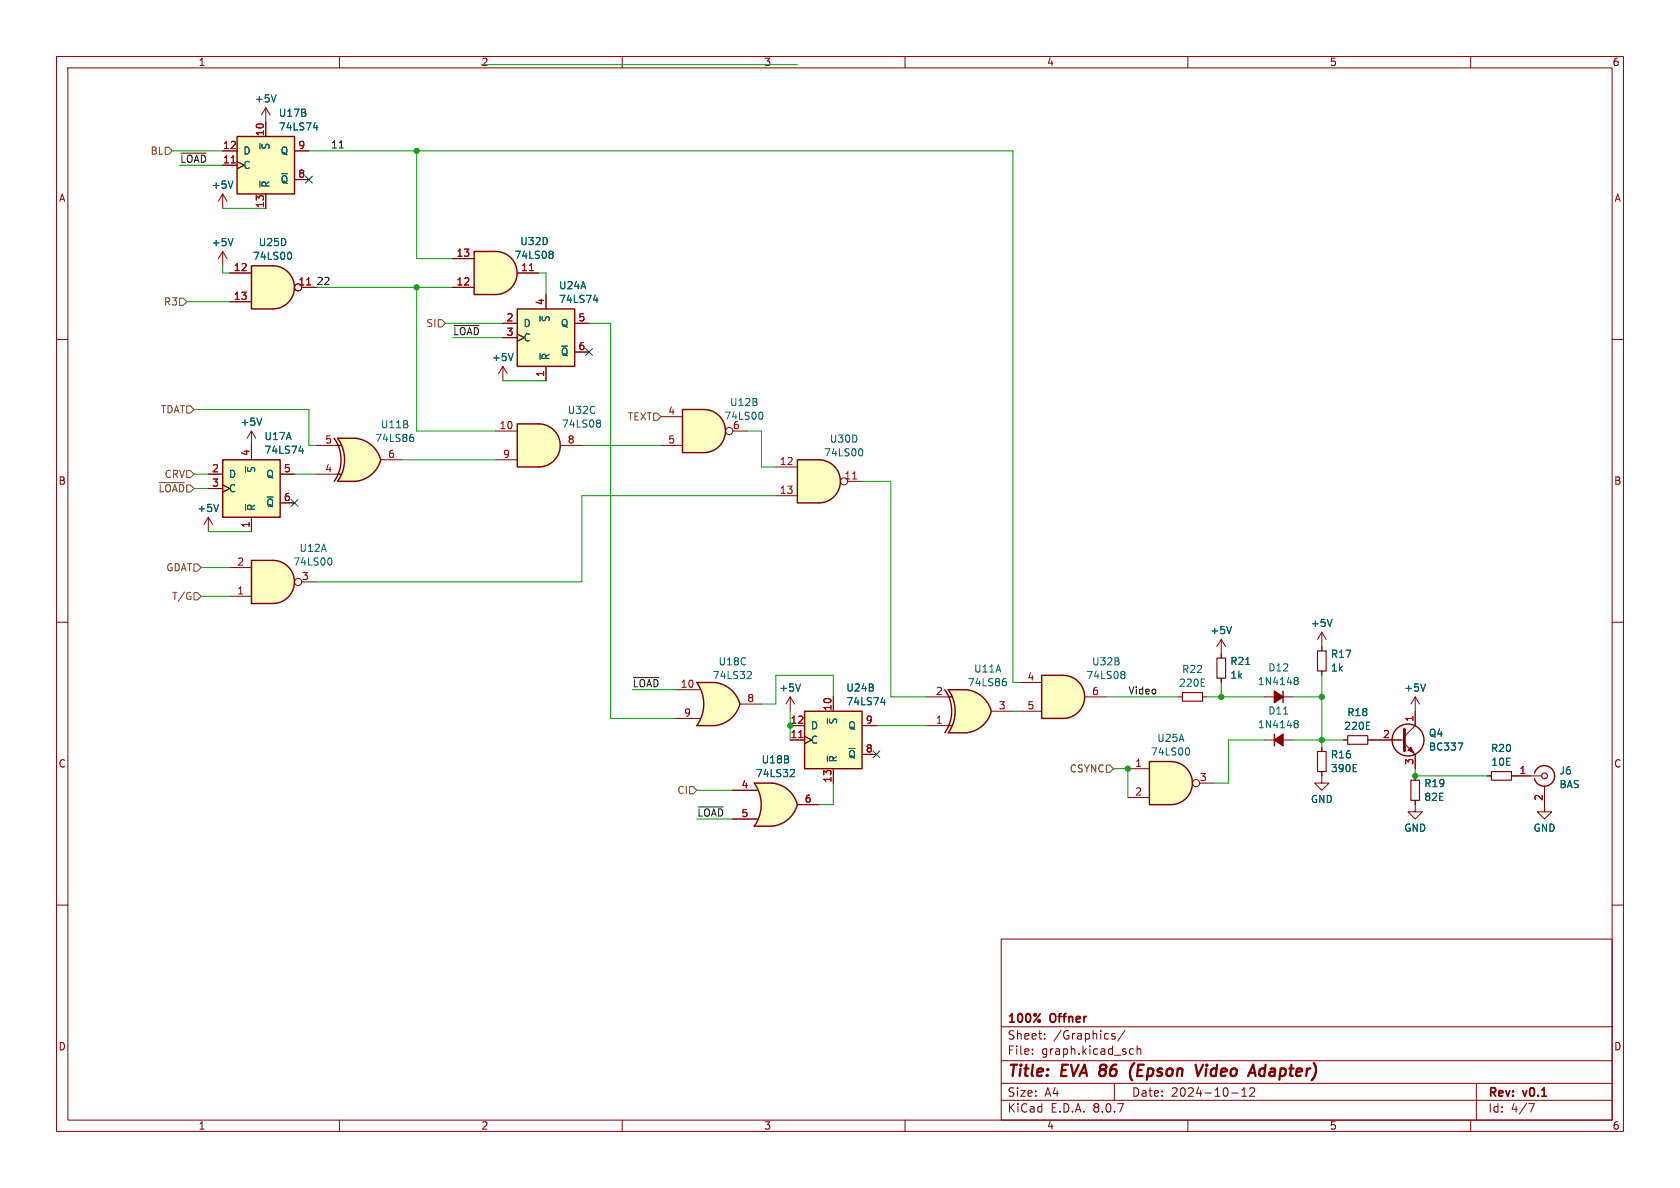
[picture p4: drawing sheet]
<svg xmlns="http://www.w3.org/2000/svg" width="297mm" height="210mm" viewBox="0 0 297 210" stroke-linecap="round" stroke-linejoin="round" font-family="sans-serif">
<g fill="none" stroke="#840000" stroke-width=".18">
<path d="M10 10h277v190h-277zM12 12h273v186h-273zM60 10v2M110 10v2M160 10v2M210 10v2M260 10v2M10 60h2M88.9 64.8l-.8 1.2M88.9 64.8v2.5M88.9 64.8l.8 1.2M285 60h2"/>
<path d="M10 110h2M215.9 113l-.8 1.3M215.9 113v2.6M215.9 113l.8 1.3M233.7 111.8l-.8 1.2M233.7 111.8v3.3M233.7 118.6v.8M233.7 111.8l.7 1.2M285 110h2M223.5 123.2h5.1M223.5 130.8h5.1M233.7 136.4v2h1.2l-1.2 1.3-1.3-1.3h1.3"/>
<path d="M233.7 132.1v.7M237.5 130.8h.8M241.8 130.8h6.5M248.3 131.4l1.9 2v2.5M250.2 123.2v5.1l-1.9 1.9M250.2 137.2v.7M250.2 123.2l-.8 1.3M250.2 123.2l.8 1.3M250.2 141.5v.7M10 160h2M177 166h108v32h-108zM285 160h2"/>
<path d="M60 198v2M110 198v2M160 198v2M177 194.5h108M177 191.5h108M177 187.5h108M177 181.5h108M182.5 186.3v.1M182.5 185.5v.1M184.7 183.6v.1M184.7 182.8v.1M197 191.5v3"/>
<path d="M197.1 182.8l-.4-.1-.2 .2 .1 .2 .5 .2v.3h-.6M198.9 182.1l-1.3 2M199.8 186.3h.6M199.8 185.5h.6M201 185.5l.2-.1 .4 .1 .1 .9M201 184.9v1.5M210 198v2M217.7 193.2h1.2M219.5 193.8h.9M219.5 192.7l.5-.4v1.5M221 192.4l.5-.1 .2 .1 .1 .3-.9 1.1h.9M260 198v2"/>
<path d="M261 191.5v6.5M270.2 195.1h1l-.6 1.5"/>
</g>
<path d="M200.5 187.9a2.35 2.35 0 0 0-.3 3.1M212.7 188.2l-.9 2M213.3 188.9l-.2 1.3M213.4 188.2l-.1 .2M213.4 188.2l-.1 .1v.1M213.4 188.2v.1l-.1 .1M223.5 188.9a.66 .66 0 0 0-.8 .4v.7l.2 .2h.4" fill="none" stroke="#840000" stroke-width=".4"/>
<g fill="none" stroke="#006464" stroke-width=".18">
<path d="M90.7 62.5l-.4 1.3M217.7 110.7l-.4 1.3M228.9 119.8h.4l.1 .1 .1 .2-.2 .2M235.5 109.5l-.4 1.2M226.9 126.2h.8M228.9 120.2l.1 .1M228.9 127.4h.4l.1 .1 .1 .2-.2 .2M228.9 127.9h.1M229 120.3h.3M229 120.3l-.1 .1M229 127.9h.3M229 127.9l-.1 .1"/>
<path d="M229.3 120.3l.2 .2-.1 .4-.1 .1h-.4M229.3 127.9l.2 .3-.1 .3-.1 .2-.4-.1M239.2 136.4h.6M239.2 135.1h.6M241.6 128.9h.6M241.6 127.7h.6M252 120.9l-.4 1.3M257.8 131.3h.8l-.5 1.3"/>
</g>
<g fill="none" stroke="#840000" stroke-width=".25">
<path d="M225.3 129.8v2M226.8 122.2v2"/>
<circle cx="248.9" cy="130.8" r="2.82"/>
</g>
<g fill="#840000" stroke="#840000" stroke-width=".25">
<path d="M225.3 122.2l1.5 1-1.5 1z"/>
<path d="M225.3 130.8l1.5-1v2z"/>
</g>
<path d="M232.9 115.1h1.5v3.5h-1.5zM232.9 132.8h1.5v3.6h-1.5zM238.3 130h3.5v1.6h-3.5zM249.4 137.9h1.6v3.6h-1.6z" fill="none" stroke="#840000" stroke-width=".2"/>
<path d="M248.3 128.9v3.8" fill="none" stroke="#840000" stroke-width=".51"/>
<path d="M248.9 132.6l.5-.5 .5 1z" fill="#840000" stroke="#840000" stroke-width=".18"/>
<path d="M48.3 99.1a3.8 3.8 0 0 1 3.8 3.8 3.8 3.8 0 0 1-3.8 3.8z" fill="#ffffc2" stroke="#ffffc2" stroke-width=".18"/>
<path d="M44.4 99.1h3.9v7.6h-3.9z" fill="#ffffc2"/>
<path d="M44.4 99.1h3.9a3.8 3.8 0 0 1 3.8 3.8 3.8 3.8 0 0 1-3.8 3.8h-3.9z" fill="none" stroke="#840000" stroke-width=".25"/>
<g fill="none" stroke="#840000" stroke-width=".18">
<path d="M40.6 105.4h3.8M40.6 100.3h3.8M53.3 102.9h2.6"/>
<circle cx="52.7" cy="102.9" r=".63"/>
</g>
<path d="M58.4 98.6a.79 .79 0 0 1 0 1.3" fill="none" stroke="#006464" stroke-width=".18"/>
<path d="M62.9 77.5a5.2 5.2 0 0 1 4.4 3.8l-5 1.3z" fill="#ffffc2" stroke="#ffffc2" stroke-width=".18"/>
<path d="M59.7 77.5h3.2M59.7 85.1h3.2" fill="none" stroke="#ffffc2" stroke-width=".18"/>
<path d="M59.7 77.5h3.2v7.6h-3.2a6.6 6.6 0 0 0 0-7.6z" fill="#ffffc2"/>
<path d="M62.3 80l5 1.3a5.1 5.1 0 0 1-4.4 3.8z" fill="#ffffc2" stroke="#ffffc2" stroke-width=".18"/>
<path d="M59.1 77.5a6.6 6.6 0 0 1 0 7.6M62.9 77.5h-3.2a6.6 6.6 0 0 1 0 7.6h3.2M62.9 77.5a5.2 5.2 0 0 1 4.4 3.8 5.1 5.1 0 0 1-4.4 3.8" fill="none" stroke="#840000" stroke-width=".25"/>
<path d="M55.9 78.7h4.4M55.9 83.8h4.4M67.3 81.3h3.8" fill="none" stroke="#840000" stroke-width=".18"/>
<path d="M72.7 77.3h.2l.2 .2v.4l-.4 .1M72.8 76.8h.2" fill="none" stroke="#006464" stroke-width=".18"/>
<path d="M39.4 81.3h10.1v10.1h-10.1z" fill="#ffffc2"/>
<path d="M39.4 81.3h10.1v10.1h-10.1z" fill="none" stroke="#840000" stroke-width=".25"/>
<path d="M44.4 76.2v5.1M44.4 76.2l-.7 1.3M44.4 76.2l.8 1.3M36.8 83.8h2.6M36.8 86.4h2.6M36.8 91.4l-.7 1.3M36.8 91.4v2.6M36.8 91.4l.8 1.3M39.4 85.7l1.2 .7-1.2 .6M44.4 91.4v2.6M49.5 83.8h2.6M49.5 88.9h2.6" fill="none" stroke="#840000" stroke-width=".18"/>
<path d="M46.3 73.9l-.5 1.3M52.9 79.7h.7M53.5 79.3v.8M38.6 89.2l-.4 1.2M43.4 89.2v1" fill="none" stroke="#006464" stroke-width=".18"/>
<path d="M95.2 74.9a3.8 3.8 0 0 1 3.8 3.8 3.8 3.8 0 0 1-3.8 3.9z" fill="#ffffc2" stroke="#ffffc2" stroke-width=".18"/>
<path d="M91.4 74.9h3.8v7.7h-3.8z" fill="#ffffc2"/>
<path d="M91.4 74.9h3.8a3.8 3.8 0 0 1 3.8 3.8 3.8 3.8 0 0 1-3.8 3.9h-3.8z" fill="none" stroke="#840000" stroke-width=".25"/>
<path d="M87.6 76.2h3.8M99.1 78.7h3.8M87.6 81.3h3.8" fill="none" stroke="#840000" stroke-width=".18"/>
<path d="M105.7 74.2h.2l.3 .3-.3 .3M105.7 74.8h.2M105.9 74.8l.3 .2v.3l-.2 .1-.3 .1" fill="none" stroke="#006464" stroke-width=".18"/>
<path d="M91.4 54.6h10.2v10.2h-10.2z" fill="#ffffc2"/>
<path d="M91.4 54.6h10.2v10.2h-10.2z" fill="none" stroke="#840000" stroke-width=".25"/>
<path d="M88.9 57.2h2.5M88.9 59.7h2.5M91.4 59.1l1.3 .6-1.3 .6M96.5 52.1v2.5M101.6 57.2h2.5M96.5 64.8v2.5M101.6 62.2h2.5" fill="none" stroke="#840000" stroke-width=".18"/>
<path d="M104.9 53h.8M105.5 52.6v.9M95.5 62.5v1" fill="none" stroke="#006464" stroke-width=".18"/>
<path d="M144.8 81.3a3.8 3.8 0 0 1 3.8 3.8 3.8 3.8 0 0 1-3.8 3.8z" fill="#ffffc2" stroke="#ffffc2" stroke-width=".18"/>
<path d="M141 81.3h3.8v7.6h-3.8z" fill="#ffffc2"/>
<path d="M141 81.3h3.8a3.8 3.8 0 0 1 3.8 3.8 3.8 3.8 0 0 1-3.8 3.8h-3.8z" fill="none" stroke="#840000" stroke-width=".25"/>
<g fill="none" stroke="#840000" stroke-width=".18">
<path d="M137.2 82.6h3.8M137.2 87.6h3.8M149.9 85.1h2.5"/>
<circle cx="149.2" cy="85.1" r=".63"/>
</g>
<path d="M150.7 84.7h.8" fill="none" stroke="#a90000" stroke-width=".18"/>
<path d="M152.2 79.3a.79 .79 0 0 1 0 1.3" fill="none" stroke="#006464" stroke-width=".18"/>
<path d="M87.6 44.5a3.8 3.8 0 0 1 3.8 3.8 3.8 3.8 0 0 1-3.8 3.8z" fill="#ffffc2" stroke="#ffffc2" stroke-width=".18"/>
<path d="M83.8 44.5h3.8v7.6h-3.8z" fill="#ffffc2"/>
<path d="M83.8 44.5h3.8a3.8 3.8 0 0 1 3.8 3.8 3.8 3.8 0 0 1-3.8 3.8h-3.8z" fill="none" stroke="#840000" stroke-width=".25"/>
<path d="M80 50.8h3.8M80 45.7h3.8M91.4 48.3h3.8" fill="none" stroke="#840000" stroke-width=".18"/>
<path d="M93.6 47.8h.7" fill="none" stroke="#a90000" stroke-width=".18"/>
<path d="M97.3 44.4h.2l.3 .2-.3 .3M97.3 44.9h.2M97.5 44.9l.3 .3v.2l-.1 .2-.4 .1" fill="none" stroke="#006464" stroke-width=".18"/>
<path d="M126.4 120.7a5.2 5.2 0 0 1 4.4 3.8l-5 1.3z" fill="#ffffc2" stroke="#ffffc2" stroke-width=".18"/>
<path d="M123.2 120.7h3.2M123.2 128.3h3.2" fill="none" stroke="#ffffc2" stroke-width=".18"/>
<path d="M123.2 120.7h3.2v7.6h-3.2a6.6 6.6 0 0 0 0-7.6z" fill="#ffffc2"/>
<g fill="#ffffc2" stroke="#ffffc2" stroke-width=".18">
<path d="M125.8 123.2l5 1.3a5.1 5.1 0 0 1-4.4 3.8z"/>
<path d="M124.5 72.4a3.8 3.8 0 0 1 3.8 3.8 3.8 3.8 0 0 1-3.8 3.8z"/>
</g>
<path d="M126.4 120.7h-3.2a6.6 6.6 0 0 1 0 7.6h3.2M126.4 120.7a5.2 5.2 0 0 1 4.4 3.8 5.1 5.1 0 0 1-4.4 3.8" fill="none" stroke="#840000" stroke-width=".25"/>
<path d="M119.4 121.9h4.3M119.4 127h4.3M130.8 124.5h3.8" fill="none" stroke="#840000" stroke-width=".18"/>
<path d="M132.3 118.7h.4l.1 .4-.8 .9h.8" fill="none" stroke="#006464" stroke-width=".18"/>
<path d="M120.6 72.4h3.9v7.6h-3.9z" fill="#ffffc2"/>
<path d="M120.6 72.4h3.9a3.8 3.8 0 0 1 3.8 3.8 3.8 3.8 0 0 1-3.8 3.8h-3.9z" fill="none" stroke="#840000" stroke-width=".25"/>
<g fill="none" stroke="#840000" stroke-width=".18">
<path d="M116.8 73.7h3.8M116.8 78.7h3.8M129.5 76.2h2.6"/>
<circle cx="128.9" cy="76.2" r=".63"/>
</g>
<path d="M134.6 72.9a.79 .79 0 0 1 0 1.2" fill="none" stroke="#006464" stroke-width=".18"/>
<path d="M135.9 140.9l5.1 1.3a5.2 5.2 0 0 1-4.4 3.9z" fill="#ffffc2" stroke="#ffffc2" stroke-width=".18"/>
<path d="M133.3 138.4h3.2M133.3 146.1h3.2" fill="none" stroke="#ffffc2" stroke-width=".18"/>
<path d="M133.3 138.4h3.2v7.7h-3.2a6.7 6.7 0 0 0 0-7.7z" fill="#ffffc2"/>
<g fill="#ffffc2" stroke="#ffffc2" stroke-width=".18">
<path d="M136.6 138.4a5.1 5.1 0 0 1 4.4 3.8l-5 1.3z"/>
<path d="M170.8 121.9a5.2 5.2 0 0 1 4.5 3.8l-5.1 1.4z"/>
</g>
<path d="M136.5 138.4h-3.2a6.6 6.6 0 0 1 0 7.7h3.2M136.6 138.4a5.1 5.1 0 0 1 4.4 3.8 5.2 5.2 0 0 1-4.4 3.9" fill="none" stroke="#840000" stroke-width=".25"/>
<path d="M129.5 139.7h4.4M139.7 123.2l-.8 1.3M139.7 123.2v2.5M139.7 123.2l.8 1.3M129.5 144.8h4.4M141 142.2h3.8" fill="none" stroke="#840000" stroke-width=".18"/>
<path d="M139.9 136l.4 .1 .2 .3-.8 .9h.8M141.5 120.9l-.4 1.3" fill="none" stroke="#006464" stroke-width=".18"/>
<path d="M167.6 121.9h3.2M167.6 129.5h3.2" fill="none" stroke="#ffffc2" stroke-width=".18"/>
<path d="M167.6 121.9h3.2v7.6h-3.2a6.6 6.6 0 0 0 0-7.6z" fill="#ffffc2"/>
<path d="M170.3 124.4l5 1.3a5.1 5.1 0 0 1-4.5 3.8z" fill="#ffffc2" stroke="#ffffc2" stroke-width=".18"/>
<path d="M167 121.9a6.6 6.6 0 0 1 0 7.6M167.6 121.9h3.2a5.2 5.2 0 0 1 4.5 3.8 5.1 5.1 0 0 1-4.5 3.8h-3.2a6.6 6.6 0 0 0 0-7.6z" fill="none" stroke="#840000" stroke-width=".25"/>
<path d="M163.8 123.2h4.5M163.8 128.3h4.5M175.3 125.7h3.8" fill="none" stroke="#840000" stroke-width=".18"/>
<path d="M177.6 120h.2M177.4 120.4h.3l.2 .3v.4l-.5 .1" fill="none" stroke="#006464" stroke-width=".18"/>
<path d="M142.2 125.7h10.2v10.2h-10.2z" fill="#ffffc2"/>
<path d="M142.2 125.7h10.2v10.2h-10.2z" fill="none" stroke="#840000" stroke-width=".25"/>
<path d="M39.4 44.5l-.8 1.2M39.4 44.5v2.5M39.4 44.5l.7 1.2M139.7 130.8h2.5M139.7 128.3h2.5M142.2 130.2l1.3 .6-1.3 .6M147.3 123.2v2.5M147.3 135.9v2.5M152.4 128.3h2.5M152.4 133.4h2.5" fill="none" stroke="#840000" stroke-width=".18"/>
<path d="M141.2 130.4h.7" fill="none" stroke="#a90000" stroke-width=".18"/>
<path d="M41.2 42.2l-.4 1.2M146.3 133.6v1M155.7 124.2h.8M156.3 123.7v.9" fill="none" stroke="#006464" stroke-width=".18"/>
<path d="M48.3 47a3.8 3.8 0 0 1 3.8 3.8 3.8 3.8 0 0 1-3.8 3.8z" fill="#ffffc2" stroke="#ffffc2" stroke-width=".18"/>
<path d="M44.4 47h3.9v7.6h-3.9z" fill="#ffffc2"/>
<path d="M44.4 47h3.9a3.8 3.8 0 0 1 3.8 3.8 3.8 3.8 0 0 1-3.8 3.8h-3.9z" fill="none" stroke="#840000" stroke-width=".25"/>
<g fill="none" stroke="#840000" stroke-width=".18">
<path d="M47 19.1l-.8 1.2M47 19.1v2.5M47 19.1l.8 1.2M39.4 34.3l-.8 1.3M39.4 34.3v2.5M39.4 34.3l.7 1.3M40.6 48.3h3.8M40.6 53.3h3.8M53.3 50.8h2.6"/>
<circle cx="52.7" cy="50.8" r=".63"/>
</g>
<path d="M54.2 50.4h.7" fill="none" stroke="#a90000" stroke-width=".18"/>
<path d="M48.8 16.8l-.4 1.2M41.2 32l-.4 1.3M51.2 44.6a.79 .79 0 0 1 0 1.2" fill="none" stroke="#006464" stroke-width=".18"/>
<path d="M41.9 24.1h10.2v10.2h-10.2z" fill="#ffffc2"/>
<path d="M41.9 24.1h10.2v10.2h-10.2zM271.3 136.7a1.81 1.81 0 0 1 2-1.3 1.81 1.81 0 0 1 1.5 1.8M274.8 137.2a1.82 1.82 0 0 1-1.5 1.8 1.82 1.82 0 0 1-2-1.3" fill="none" stroke="#840000" stroke-width=".25"/>
<g fill="none" stroke="#840000" stroke-width=".18">
<path d="M39.4 29.2h2.5M39.4 26.7h2.5M41.9 28.6l1.3 .6-1.3 .6M47 21.6v2.5M47 34.3v2.5M52.1 26.7h2.5M52.1 31.8h2.5M215.9 115.6v.7M215.9 119.9v.8M208.3 123.2h.7M212.6 123.2h.8M262.9 137.2h.8"/>
<path d="M267.2 137.2h5.3M273 138.9v4.6h1.3l-1.3 1.3-1.2-1.3h1.2M250.2 142.2v1.3h1.3l-1.3 1.3-1.3-1.3h1.3"/>
</g>
<path d="M40.9 28.8h.7" fill="none" stroke="#a90000" stroke-width=".18"/>
<path d="M45.9 32v1M55.4 22.6h.8M56 22.1v.9M220.2 117.5h.8M212.4 121.3h.6M212.4 120h.6" fill="none" stroke="#006464" stroke-width=".18"/>
<g fill="none" stroke="#840000" stroke-width=".2">
<path d="M215.1 116.3h1.6v3.6h-1.6zM209 122.4h3.6v1.6h-3.6zM263.7 136.4h3.5v1.5h-3.5z"/>
<circle cx="273" cy="137.2" r=".51"/>
</g>
<path d="M188 119.4a3.8 3.8 0 0 1 3.7 3.8 3.8 3.8 0 0 1-3.7 3.8z" fill="#ffffc2" stroke="#ffffc2" stroke-width=".18"/>
<path d="M184.1 119.4h3.9v7.6h-3.9z" fill="#ffffc2"/>
<path d="M184.1 119.4h3.9a3.8 3.8 0 0 1 3.7 3.8 3.8 3.8 0 0 1-3.7 3.8h-3.9z" fill="none" stroke="#840000" stroke-width=".25"/>
<path d="M180.3 120.7h3.8M180.3 125.7h3.8M191.8 123.2h3.8" fill="none" stroke="#840000" stroke-width=".18"/>
<path d="M198.4 118.7h.2l.3 .2-.3 .3M198.4 119.2h.2M198.6 119.2l.3 .3v.2l-.1 .2-.4 .1" fill="none" stroke="#006464" stroke-width=".18"/>
<path d="M207 134.6a3.8 3.8 0 0 1 3.8 3.8 3.8 3.8 0 0 1-3.8 3.8z" fill="#ffffc2" stroke="#ffffc2" stroke-width=".18"/>
<path d="M203.2 134.6h3.8v7.6h-3.8z" fill="#ffffc2"/>
<path d="M203.2 134.6h3.8a3.8 3.8 0 0 1 3.8 3.8 3.8 3.8 0 0 1-3.8 3.8h-3.8z" fill="none" stroke="#840000" stroke-width=".25"/>
<g fill="none" stroke="#840000" stroke-width=".18">
<path d="M39.4 29.2h2.5M39.4 26.7h2.5M41.9 28.6l1.3 .6-1.3 .6M47 21.6v2.5M47 34.3v2.5M52.1 26.7h2.5M52.1 31.8h2.5M40.6 48.3h3.8M40.6 53.3h3.8M53.3 50.8h2.6M80 50.8h3.8M80 45.7h3.8"/>
<path d="M88.9 57.2h2.5M88.9 59.7h2.5M91.4 59.1l1.3 .6-1.3 .6M91.4 48.3h3.8M96.5 52.1v2.5M101.6 57.2h2.5M44.4 78.7v2.6M96.5 64.8v2.5M101.6 62.2h2.5M36.8 83.8h2.6M36.8 86.4h2.6M39.4 85.7l1.2 .7-1.2 .6"/>
<path d="M44.4 91.4v2.6M49.5 83.8h2.6M49.5 88.9h2.6M215.9 115.6v.7M215.9 119.9v.8M233.7 114.3v.8M233.7 118.6v.8M129.5 139.7h4.4M139.7 130.8h2.5M139.7 128.3h2.5M142.2 130.2l1.3 .6-1.3 .6M147.3 123.2v2.5"/>
<path d="M147.3 135.9v2.5M152.4 128.3h2.5M152.4 133.4h2.5M199.4 135.9h3.8M212.1 138.4h2.5M233.7 132.1v.7M233.7 136.4v.8M237.5 130.8h.8M241.8 130.8h5.8M250.2 125.7v2.6M250.2 133.4v2.5M250.2 137.2v.7"/>
<path d="M262.9 137.2h.8M267.2 137.2h3.3M273 139.7v2.5M129.5 144.8h4.4M141 142.2h3.8M199.4 141h3.8M250.2 141.5v.7"/>
<circle cx="52.7" cy="50.8" r=".63"/>
<circle cx="211.5" cy="138.4" r=".63"/>
</g>
<g fill="none" stroke="#006464" stroke-width=".18">
<path d="M48.8 16.8l-.4 1.2M41.2 32l-.4 1.3M45.9 32v1M55.4 22.6h.8M56 22.1v.9M41.2 42.2l-.4 1.2M51.2 44.6a.79 .79 0 0 1 0 1.2M97.3 44.4h.2l.3 .2-.3 .3M97.3 44.9h.2M97.5 44.9l.3 .3v.2l-.1 .2-.4 .1M104.9 53h.8M105.5 52.6v.9"/>
<path d="M46.3 73.9l-.5 1.3M52.9 79.7h.7M53.5 79.3v.8M90.7 62.5l-.4 1.3M95.5 62.5v1M38.6 89.2l-.4 1.2M43.4 89.2v1M217.7 110.7l-.4 1.3M220.2 117.5h.8M235.5 109.5l-.4 1.2M139.9 136l.4 .1 .2 .3-.8 .9h.8M141.5 120.9l-.4 1.3"/>
<path d="M146.3 133.6v1M155.7 124.2h.8M156.3 123.7v.9M210 132.2a.79 .79 0 0 1 0 1.3M239.2 136.4h.6M239.2 135.1h.6M241.6 128.9h.6M241.6 127.7h.6M252 120.9l-.4 1.3M257.8 131.3h.8l-.5 1.3"/>
</g>
<path d="M29.2 26h.6l.7 .7-.7 .6h-.6zM31.7 52.7h.7l.6 .6-.6 .7h-.7zM77.5 56.5h.6l.6 .7-.6 .6h-.6zM33 71.8h.7l.6 .6-.6 .6h-.7zM115.6 73h.6l.6 .7-.6 .6h-.6zM28.1 85.3h4.5M33 83.2h.7l.6 .6-.6 .7h-.7zM34.3 99.7h.6l.7 .6-.7 .7h-.6zM34.3 104.8h.6l.7 .6-.7 .6h-.6zM121.9 139.1h.7l.6 .6-.6 .6h-.7zM195.6 135.3h.6l.6 .6-.6 .6h-.6z" fill="none" stroke="#725600" stroke-width=".18"/>
<path d="M32 27.1h4.4M60 26.2h.7M80.2 57.6h4.5M112 119.8h4.5M123.4 142.6h4.5" fill="none" stroke="#0f0f0f" stroke-width=".18"/>
<g fill="none" stroke="#009600" stroke-width=".18">
<path d="M85.1 11.4h55.9M30.5 26.7h8.9M31.7 29.2h7.7M39.4 36.8h7.6M54.6 26.7h124.5v94h1.2M73.7 26.7v19h6.3M33 53.3h7.6M39.4 47v1.3h1.2M55.9 50.8h24.1M73.7 50.8v25.4h13.9M78.7 57.2h10.2M80 59.7h8.9"/>
<path d="M95.2 48.3h1.3v3.8M104.1 57.2h3.8v69.8h11.5M34.3 72.4h20.3v6.3h1.3M88.9 67.3h7.6M102.9 78.7h13.9M132.1 76.2h2.5v6.4h2.6M34.3 83.8h2.5M34.3 86.4h2.5M36.8 94h7.6M52.1 83.8h3.8M71.1 81.3h16.5M137.2 87.6h-34.3v15.3h-47"/>
<path d="M152.4 85.1h5.1v38.1h6.3M35.6 105.4h5M35.6 100.3h5M233.7 119.4v12.7M111.8 121.9h7.6M123.2 139.7h6.3M139.7 125.7v5.1M147.3 123.2v-3.8h-10.1v5.1h-2.6M147.3 138.4v3.8h-2.5M154.9 128.3h8.9M179.1 125.7h1.2M195.6 123.2h12.7"/>
<path d="M196.8 135.9h2.6v5.1M213.4 123.2h10.1M215.9 120.7v2.5M223.5 130.8h-6.3v7.6h-2.6M228.6 123.2h5.1M228.6 130.8h8.9M250.2 135.9v1.3h12.7M123.2 144.8h6.3"/>
</g>
<path d="M54 31.1l1.2 1.3M55.2 31.1l-1.2 1.3M103.5 61.6l1.2 1.2M104.7 61.6l-1.2 1.2M51.5 88.3l1.2 1.2M52.7 88.3l-1.2 1.2M154.3 132.7l1.2 1.3M155.5 132.7l-1.2 1.3" fill="none" stroke="#000084" stroke-width=".18"/>
<path d="M40.9 28.8h.7M54.2 50.4h.7M93.6 47.8h.7M141.2 130.4h.7" fill="none" stroke="#a90000" stroke-width=".18"/>
<g fill="#009600" stroke="#009600" stroke-width=".18">
<circle cx="199.4" cy="135.9" r=".46"/>
<circle cx="215.9" cy="123.2" r=".46"/>
<circle cx="250.2" cy="137.2" r=".46"/>
<circle cx="233.7" cy="123.2" r=".46"/>
<circle cx="233.7" cy="130.8" r=".46"/>
<circle cx="73.7" cy="26.7" r=".46"/>
<circle cx="139.7" cy="128.3" r=".46"/>
<circle cx="73.7" cy="50.8" r=".46"/>
</g>
<g font-size="2.8" fill="#840000">
<text x="178" y="190.9">Title:</text>
<text x="187.7" y="190.9">EVA 86</text>
<text x="201.4" y="190.9">(Epson</text>
<text x="213.9" y="190.9">Video</text>
<text x="224.2" y="190.9">Adapter)</text>
</g>
<g font-size="2.1" fill="#840000">
<text x="178" y="184">Sheet:</text>
<text x="178" y="181.2">100%</text>
<text x="185.7" y="181.2">Offner</text>
<text x="186.2" y="184">/Graphics/</text>
<text x="178" y="186.7">File:</text>
<text x="184.1" y="186.7">graph.kicad_sch</text>
<text x="178" y="196.9">KiCad</text>
<text x="178" y="194.1">Size:</text>
<text x="184.7" y="194.1">A4</text>
<text x="185.7" y="196.9">E.D.A.</text>
<text x="193.3" y="196.9">8.0.7</text>
<text x="200" y="194.1">Date:</text>
<text x="207" y="194.1">2024-10-12</text>
<text x="263" y="194.3">Rev:</text>
<text x="263" y="196.9">Id:</text>
<text x="267.1" y="196.9">4/7</text>
<text x="269.4" y="194.3">v0.1</text>
</g>
<g font-size="1.8" fill="#840000">
<text x="35" y="11.9">1</text>
<text x="85" y="11.9">2</text>
<text x="135" y="11.9">3</text>
<text x="185" y="11.9">4</text>
<text x="235" y="11.9">5</text>
<text x="285" y="11.9">6</text>
<text x="10.3" y="35.9">A</text>
<text x="285.3" y="35.9">A</text>
<text x="10.3" y="85.9">B</text>
<text x="285.3" y="85.9">B</text>
<text x="10.3" y="135.9">C</text>
<text x="285.3" y="135.9">C</text>
<text x="10.3" y="185.9">D</text>
<text x="285.3" y="185.9">D</text>
<text x="35" y="199.9">1</text>
<text x="85" y="199.9">2</text>
<text x="135" y="199.9">3</text>
<text x="185" y="199.9">4</text>
<text x="235" y="199.9">5</text>
<text x="285" y="199.9">6</text>
</g>
<g font-size="1.8" fill="#006464">
<text x="45" y="18.3">+5V</text>
<text x="49.2" y="20.8">U17B</text>
<text x="49.2" y="23.3">74LS74</text>
<text x="42.9" y="27.5">D</text>
<text x="47.9" y="26.6" transform="rotate(-90 47.9 26.6)">~{S}</text>
<text x="49.5" y="27.5">Q</text>
<text x="37.3" y="33.6">+5V</text>
<text x="42.9" y="30.1">C</text>
<text x="47.9" y="33.3" transform="rotate(-90 47.9 33.3)">~{R}</text>
<text x="49.5" y="32.6">~{Q}</text>
<text x="37.3" y="43.7">+5V</text>
<text x="44.6" y="46.1">74LS00</text>
<text x="45.6" y="43.7">U25D</text>
<text x="90.8" y="46">74LS08</text>
<text x="91.9" y="43.5">U32D</text>
<text x="98.7" y="51.3">U24A</text>
<text x="98.7" y="53.8">74LS74</text>
<text x="92.5" y="58">D</text>
<text x="97.4" y="57" transform="rotate(-90 97.4 57)">~{S}</text>
<text x="99.1" y="58">Q</text>
<text x="86.9" y="64">+5V</text>
<text x="92.5" y="60.6">C</text>
<text x="97.4" y="63.8" transform="rotate(-90 97.4 63.8)">~{R}</text>
<text x="99.1" y="63.1">~{Q}</text>
<text x="129" y="72">U12B</text>
<text x="42.4" y="75.5">+5V</text>
<text x="46.7" y="78">U17A</text>
<text x="67.2" y="75.9">U11B</text>
<text x="99.2" y="75.8">74LS08</text>
<text x="100.3" y="73.4">U32C</text>
<text x="127.9" y="74.4">74LS00</text>
<text x="45.3" y="83.7" transform="rotate(-90 45.3 83.7)">~{S}</text>
<text x="46.7" y="80.4">74LS74</text>
<text x="66.2" y="78.3">74LS86</text>
<text x="145.6" y="80.9">74LS00</text>
<text x="146.6" y="78.4">U30D</text>
<text x="40.4" y="84.7">D</text>
<text x="40.4" y="87.2">C</text>
<text x="47" y="84.7">Q</text>
<text x="47" y="89.8">~{Q}</text>
<text x="34.8" y="90.7">+5V</text>
<text x="45.3" y="90.4" transform="rotate(-90 45.3 90.4)">~{R}</text>
<text x="51.7" y="100.2">74LS00</text>
<text x="52.9" y="97.8">U12A</text>
<text x="213.9" y="112.3">+5V</text>
<text x="231.6" y="111">+5V</text>
<text x="126.9" y="117.8">U18C</text>
<text x="172.1" y="119.1">U11A</text>
<text x="193" y="117.8">U32B</text>
<text x="208.9" y="119.2">R22</text>
<text x="217.4" y="117.8">R21</text>
<text x="224.1" y="118.9">D12</text>
<text x="235.2" y="116.5">R17</text>
<text x="235.2" y="118.9">1k</text>
<text x="125.9" y="120.2">74LS32</text>
<text x="137.7" y="122.5">+5V</text>
<text x="149.5" y="122.4">U24B</text>
<text x="149.5" y="124.9">74LS74</text>
<text x="171" y="121.5">74LS86</text>
<text x="191.9" y="120.2">74LS08</text>
<text x="208.3" y="121.6">220E</text>
<text x="217.4" y="120.2">1k</text>
<text x="222.3" y="121.3">1N4148</text>
<text x="248.2" y="122.5">+5V</text>
<text x="143.3" y="131.7">C</text>
<text x="143.3" y="129.1">D</text>
<text x="148.2" y="128.2" transform="rotate(-90 148.2 128.2)">~{S}</text>
<text x="149.9" y="129.1">Q</text>
<text x="204.5" y="131.3">U25A</text>
<text x="222.3" y="128.9">1N4148</text>
<text x="224.1" y="126.5">D11</text>
<text x="237.5" y="129.2">220E</text>
<text x="238.1" y="126.8">R18</text>
<text x="252.5" y="130.5">Q4</text>
<text x="133.5" y="137.6">74LS32</text>
<text x="134.5" y="135.1">U18B</text>
<text x="148.2" y="134.9" transform="rotate(-90 148.2 134.9)">~{R}</text>
<text x="149.9" y="134.2">~{Q}</text>
<text x="203.4" y="133.8">74LS00</text>
<text x="235.2" y="136.7">390E</text>
<text x="235.2" y="134.3">R16</text>
<text x="252.5" y="132.9">BC337</text>
<text x="263.5" y="133.1">R20</text>
<text x="263.5" y="135.6">10E</text>
<text x="275.6" y="137.1">J6</text>
<text x="231.6" y="142.2">GND</text>
<text x="251.7" y="139.4">R19</text>
<text x="251.7" y="141.8">82E</text>
<text x="275.6" y="139.5">BAS</text>
<text x="248.2" y="147.2">GND</text>
<text x="271" y="147.2">GND</text>
</g>
<g font-size="1.8" fill="#725600">
<text x="26.5" y="27.5">BL</text>
<text x="28.9" y="54.2">R3</text>
<text x="75.3" y="58">SI</text>
<text x="28.3" y="73.3">TDAT</text>
<text x="110.9" y="74.5">TEXT</text>
<text x="27.9" y="87.2">~{LOAD}</text>
<text x="29" y="84.7">CRV</text>
<text x="29.3" y="101.2">GDAT</text>
<text x="30.3" y="106.3">T/G</text>
<text x="189" y="136.8">CSYNC</text>
<text x="119.7" y="140.6">CI</text>
</g>
<g font-size="1.8" fill="#0f0f0f">
<text x="31.7" y="28.9">~{LOAD} 11</text>
<text x="58.4" y="26.3">11</text>
<text x="55.9" y="50.5">22</text>
<text x="80" y="59.3">~{LOAD}</text>
<text x="111.8" y="121.6">~{LOAD}</text>
<text x="199.4" y="122.8">Video</text>
<text x="123.2" y="144.4">~{LOAD} 5</text>
</g>
<g font-size="1.8" fill="#a90000">
<text x="39.3" y="26.4">12</text>
<text x="39.3" y="29">11</text>
<text x="46.7" y="24.2" transform="rotate(-90 46.7 24.2)">10</text>
<text x="52.6" y="26.4">9</text>
<text x="52.6" y="31.5">8</text>
<text x="46.7" y="36.9" transform="rotate(-90 46.7 36.9)">13</text>
<text x="80.6" y="45.5">13</text>
<text x="41.2" y="48">12</text>
<text x="41.2" y="53.1">13</text>
<text x="52.7" y="50.5">11</text>
<text x="80.6" y="50.5">12</text>
<text x="92" y="48">11</text>
<text x="89.5" y="56.9">2</text>
<text x="89.5" y="59.4">3</text>
<text x="96.3" y="54" transform="rotate(-90 96.3 54)">4</text>
<text x="102.2" y="56.9">5</text>
<text x="102.2" y="62">6</text>
<text x="96.3" y="66.7" transform="rotate(-90 96.3 66.7)">1</text>
<text x="88.2" y="75.9">10</text>
<text x="118" y="73.4">4</text>
<text x="129.5" y="75.9">6</text>
<text x="37.4" y="83.6">2</text>
<text x="44.2" y="80.7" transform="rotate(-90 44.2 80.7)">4</text>
<text x="50.1" y="83.6">5</text>
<text x="57.4" y="83.6">4</text>
<text x="57.4" y="78.5">5</text>
<text x="68.5" y="81">6</text>
<text x="88.8" y="81">9</text>
<text x="100.3" y="78.5">8</text>
<text x="118" y="78.5">5</text>
<text x="137.8" y="82.3">12</text>
<text x="37.4" y="86.1">3</text>
<text x="50.1" y="88.6">6</text>
<text x="137.8" y="87.4">13</text>
<text x="149.2" y="84.8">11</text>
<text x="44.2" y="93.4" transform="rotate(-90 44.2 93.4)">1</text>
<text x="41.8" y="100.1">2</text>
<text x="41.8" y="105.2">1</text>
<text x="53.3" y="102.6">3</text>
<text x="120.2" y="121.7">10</text>
<text x="132" y="124.2">8</text>
<text x="147.1" y="125.8" transform="rotate(-90 147.1 125.8)">10</text>
<text x="165.3" y="122.9">2</text>
<text x="176.5" y="125.5">3</text>
<text x="181.5" y="120.4">4</text>
<text x="181.5" y="125.5">5</text>
<text x="193" y="122.9">6</text>
<text x="120.8" y="126.7">9</text>
<text x="139.7" y="130.6">11</text>
<text x="139.7" y="128">12</text>
<text x="153" y="128">9</text>
<text x="165.3" y="128">1</text>
<text x="244.4" y="130.6">2</text>
<text x="249.9" y="127.7" transform="rotate(-90 249.9 127.7)">1</text>
<text x="153" y="133.1">8</text>
<text x="200.6" y="135.6">1</text>
<text x="249.9" y="135.3" transform="rotate(-90 249.9 135.3)">3</text>
<text x="268.5" y="136.9">1</text>
<text x="131" y="139.4">4</text>
<text x="142.2" y="142">6</text>
<text x="147.1" y="138.5" transform="rotate(-90 147.1 138.5)">13</text>
<text x="200.6" y="140.7">2</text>
<text x="212" y="138.2">3</text>
<text x="272.8" y="141.7" transform="rotate(-90 272.8 141.7)">2</text>
<text x="131" y="144.5">5</text>
</g>
</svg>
